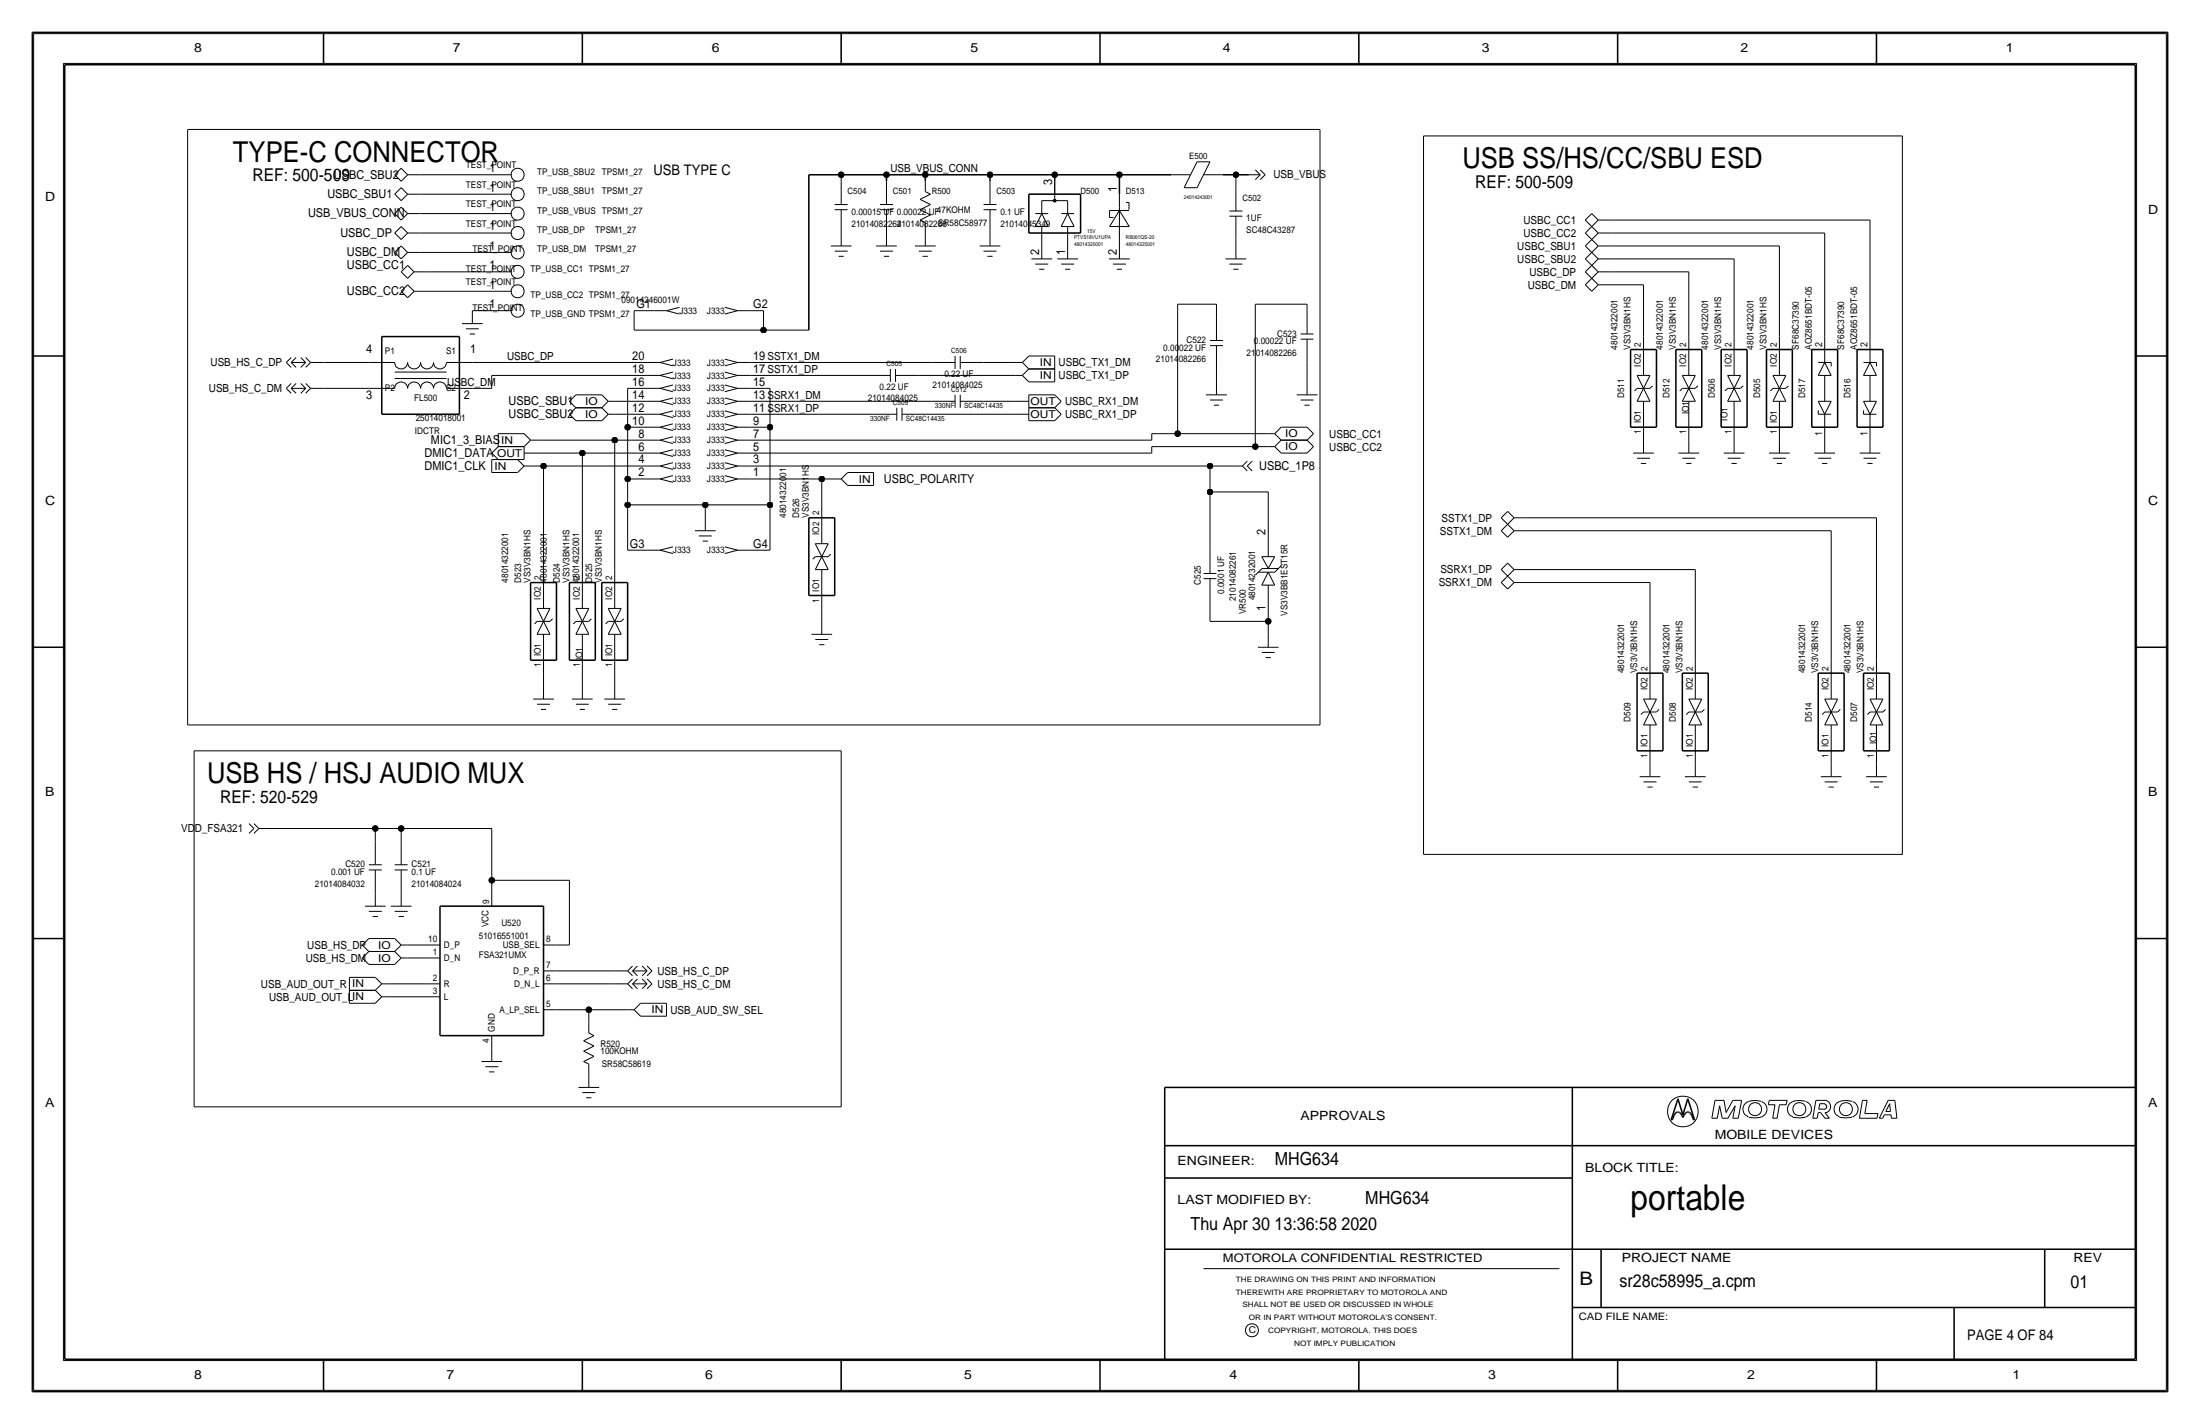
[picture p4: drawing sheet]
<svg xmlns="http://www.w3.org/2000/svg" width="432mm" height="279mm" viewBox="0 0 432 279" stroke-linecap="round" stroke-linejoin="round" font-family="sans-serif">
<g fill="none" stroke="#000" stroke-width=".2">
<path d="M6.6 6.6h418.6zM6.6 6.6v266.2zM12.4 12.4v254.6zM12.4 12.4h407zM419.4 12.4v254.6zM425.2 6.6v266.2zM36.8 25.4v116.8zM36.8 25.4h222.3zM77.5 34.3l1.2 1.3zM77.5 38.1l1.2 1.3zM78.7 33l-1.2 1.3zM78.7 36.8l-1.2 1.3z"/>
<path d="M78.7 35.6l1.3-1.3zM78.7 33l1.3 1.3zM78.7 39.4l1.3-1.3zM78.7 36.8l1.3 1.3zM80 34.3h2.5zM80 38.1h2.5zM82.5 34.3h15.3zM82.5 38.1h15.3zM97.8 34.3h2.5zM97.8 38.1h2.5zM165.1 34.3v1.3zM165.1 35.6v4.5z"/>
<path d="M174 35.6v4.5zM180.6 39.1l2 1zM180.6 39.1l2-1zM181.6 35.6v2zM181.6 37.6l1 .5zM194.3 35.6v4.5zM204.5 39.4v2.5zM204.5 39.4h5zM206.8 39.3l.2-.1 .2 .1v.2l-.2 .1-.2-.1zM206.9 39.3l.2 .1zM207 35.6v2.5zM207 35.6v3.8z"/>
<path d="M209.5 39.4v2.5zM219.7 38.1v2.6zM221 39.7h.6zM221.6 39.7v1.4zM229.9 34.3h3.8zM232.4 36.8h2.5zM234.9 31.8l-2.5 5zM234.9 31.8h2.6zM236.2 34.3h3.8zM237.5 31.8l-2.6 5zM242.6 34.3v2.5zM242.6 36.8v4.6z"/>
<path d="M245.1 34.3h2.2zM246.4 33.3l.9 1zM246.4 35.3l.9-1zM247.3 35.3l1-1zM247.3 33.3l1 1zM259.1 25.4v116.8zM279.4 26.7v140.9zM279.4 26.7h94zM373.4 26.7v140.9zM77.5 49.5l1.2 1.3zM77.5 45.7l1.2 1.3zM77.5 41.9l1.2 1.3z"/>
<path d="M78.7 57.2l1.3 1.2zM78.7 53.3l1.3 1.3zM78.7 48.3l-1.2 1.2zM78.7 44.4l-1.2 1.3zM78.7 40.6l-1.2 1.3zM78.7 57.2l1.3-1.3zM78.7 48.3l1.3 1.2zM78.7 47l1.3-1.3zM78.7 44.4l1.3 1.3zM78.7 43.2l1.3-1.3zM78.7 40.6l1.3 1.3zM80 55.9l1.3 1.3z"/>
<path d="M80 52.1l1.3 1.2zM80 49.5h2.5zM80 45.7h2.5zM80 41.9h2.5zM80 52.1l-1.3 1.2zM80 49.5l-1.3 1.3zM81.3 57.2l-1.3 1.2zM81.3 53.3l-1.3 1.3zM81.3 57.2h2.5zM81.3 53.3h2.5zM82.5 49.5h15.3zM82.5 45.7h15.3z"/>
<path d="M82.5 41.9h15.3zM83.8 57.2h14zM83.8 53.3h14zM97.8 57.2h2.5zM97.8 53.3h2.5zM97.8 49.5h2.5zM97.8 45.7h2.5zM97.8 41.9h2.5zM163.1 48.3h4zM163.8 41.1h2.6zM163.8 49.3h2.6zM163.8 40.1h2.6z"/>
<path d="M164.6 50.3h1zM165.1 45.7v2.6zM165.1 41.1v4.6zM172 48.3h4zM172.7 49.3h2.6zM172.7 40.1h2.6zM172.7 41.1h2.6zM173.5 50.3h1zM174 45.7v2.6zM174 41.1v4.6zM179.6 48.3h4zM180.3 49.3h2.6z"/>
<path d="M180.6 43.2l2-1zM180.6 41.1l2-1zM180.6 41.1l2 1.1zM180.6 43.2l1 .5zM181.1 50.3h1zM181.6 45.7v2.6zM181.6 43.7v2zM192.3 48.3h4zM193 41.1h2.6zM193 49.3h2.6zM193 40.1h2.6zM193.8 50.3h1z"/>
<path d="M194.3 45.7v2.6zM194.3 41.1v4.6zM202.4 50.8h4.1zM203.2 51.8h2.5zM203.2 44.4h2.5zM203.2 41.9h2.5zM204 52.8h1zM204.5 44.4v3.9zM204.5 41.9l1.2 2.5zM204.5 48.3v2.5zM204.5 41.9l-1.3 2.5zM207.5 50.8h4.1z"/>
<path d="M208.3 44.4h2.5zM208.3 41.9h2.5zM208.3 51.8h2.5zM209 52.8h1.1zM209.5 44.4v3.9zM209.5 41.9l1.3 2.5zM209.5 48.3v2.5zM209.6 41.9l-1.3 2.5zM217.7 50.8h4zM217.8 44.4h3.8zM217.8 41.3h3.8zM217.8 41.3v1.4z"/>
<path d="M217.8 42.7h.7zM218.4 51.8h2.6zM219.2 52.8h1zM219.7 41.3l1.9 3.1zM219.7 48.3v2.5zM219.7 45.6v2.7zM219.7 41.3l-1.9 3.2zM219.7 40.7v.6zM219.7 45.3v.5zM219.7 41.3v4zM231.1 59.7h7.7zM231.1 59.7v25.4z"/>
<path d="M238.8 59.7v2.5zM240.5 50.8h4.1zM241.3 42.4h2.5zM241.3 41.4h2.5zM241.3 51.8h2.5zM242.1 52.8h1zM242.6 47v1.3zM242.6 42.4v4.6zM242.6 48.3v2.5zM246.4 59.7h10.1zM246.4 59.7v27.9zM256.5 59.7v1.3z"/>
<path d="M311.1 55.9l1.3 1.3zM311.1 53.3l1.3 1.3zM311.1 48.3l1.3 1.2zM311.1 50.8l1.3 1.3zM311.1 45.7l1.3 1.3zM311.1 43.2l1.3 1.3zM312.4 54.6l-1.3 1.3zM312.4 52.1l-1.3 1.2zM312.4 47l-1.3 1.3zM312.4 49.5l-1.3 1.3zM312.4 44.4l-1.3 1.3zM312.4 41.9l-1.3 1.3z"/>
<path d="M312.4 54.6l1.3 1.3zM312.4 52.1l1.3 1.2zM312.4 47l1.3 1.3zM312.4 49.5l1.3 1.3zM312.4 44.4l1.3 1.3zM312.4 41.9l1.3 1.3zM313.7 55.9l-1.3 1.3zM313.7 53.3l-1.3 1.3zM313.7 48.3l-1.3 1.2zM313.7 50.8l-1.3 1.3zM313.7 45.7l-1.3 1.3zM313.7 43.2l-1.3 1.3z"/>
<path d="M313.7 55.9h2.5zM313.7 53.3h2.5zM313.7 48.3h2.5zM313.7 50.8h2.5zM313.7 45.7h2.5zM313.7 43.2h2.5zM316.2 53.3h15.3zM316.2 50.8h24.2zM316.2 43.2h50.8zM316.2 48.3h33.1zM316.2 55.9h6.4zM316.2 45.7h41.9z"/>
<path d="M322.6 55.9v10.1zM331.5 53.3v12.7zM340.4 50.8v15.2zM349.2 48.3v17.7zM358.1 45.7v20.3zM367 43.2v22.8zM56.2 76.2l.9 1zM56.2 71.1l.9 1zM56.2 76.2l1-1zM56.2 71.1l1-.9zM57.1 76.2l1 1zM57.1 71.1l1 1z"/>
<path d="M57.1 76.2h2.9zM57.1 71.1h2.9zM57.1 76.2l1-1zM57.1 71.1l1-.9zM59 75.2l1 1zM59 70.2l1 .9zM59 77.2l1-1zM59 72.1l1-1zM60 77.2l1-1zM60 72.1l1-1zM60 75.2l1 1zM60 70.2l1 .9z"/>
<path d="M61 76.2h2.5zM61 71.1h2.5zM63.5 76.2h8.9zM63.5 71.1h8.9zM72.4 76.2h2.5zM72.4 71.1h2.5zM74.9 71.1h2.6zM74.9 76.2h2.6zM77.5 73h10.1zM77.5 74.3h10.1zM77.5 76.2a1.27 1.27 0 0 1 1.2-1.3 1.27 1.27 0 0 1 1.3 1.3 1.27 1.27 0 0 1 1.3-1.3 1.27 1.27 0 0 1 1.2 1.3 1.27 1.27 0 0 1 1.3-1.3 1.27 1.27 0 0 1 1.3 1.3 1.27 1.27 0 0 1 1.3-1.3 1.27 1.27 0 0 1 1.2 1.3M77.5 71.1a1.27 1.27 0 0 0 1.2 1.3 1.27 1.27 0 0 0 1.3-1.3 1.27 1.27 0 0 0 1.3 1.3 1.27 1.27 0 0 0 1.2-1.3 1.27 1.27 0 0 0 1.3 1.3 1.27 1.27 0 0 0 1.3-1.3 1.27 1.27 0 0 0 1.3 1.3 1.27 1.27 0 0 0 1.2-1.3"/>
<path d="M87.6 71.1h2.6zM87.6 76.2h2.6zM90.2 76.2h2.5zM90.2 71.1h2.5zM90.7 63.5h4zM91.4 64.5h2.6zM92.2 65.5h1zM92.7 61h5.1zM92.7 76.2h3.8zM92.7 71.1h34.3zM92.7 61v2.5zM96.5 73.7v2.5z"/>
<path d="M96.5 73.7h30.5zM97.8 61h2.5zM111.8 78.7l1.2 1.3zM113 77.5h5.1zM113 77.5l-1.2 1.2zM118.1 77.5l1.3 1.2zM119.4 78.7h1.2zM119.4 78.7l-1.3 1.3zM120.6 78.7h6.4zM123.2 76.2h3.8zM123.2 76.2v7.6zM124.5 64.8h25.4z"/>
<path d="M124.5 61v3.8zM124.5 61h3.8zM127 78.7h2.5zM127 73.7h2.5zM127 71.1h2.5zM127 76.2h2.5zM128.3 61h2.5zM129.5 78.7l2.6-.6zM129.5 78.7l2.6 .7zM129.5 73.7l2.6-.7zM129.5 73.7l2.6 .6zM129.5 71.1l2.6-.6z"/>
<path d="M129.5 71.1l2.6 .7zM129.5 76.2l2.6-.7zM129.5 76.2l2.6 .7zM130.8 61l2.5-.7zM130.8 61l2.5 .6zM142.2 78.1l2.6 .6zM142.2 79.4l2.6-.7zM142.2 70.5l2.6 .6zM142.2 71.8l2.6-.7zM142.2 75.5l2.6 .7zM142.2 76.9l2.6-.7zM142.2 73l2.6 .7z"/>
<path d="M142.2 74.3l2.6-.6zM142.2 60.3l2.6 .7zM142.2 61.6l2.6-.6zM144.8 78.7h2.5zM144.8 71.1h2.5zM144.8 76.2h2.5zM144.8 73.7h2.5zM144.8 61h2.5zM147.3 73.7h22.9zM147.3 78.7h35.6zM147.3 61h2.6zM147.3 71.1h35.6z"/>
<path d="M147.3 76.2h3.8zM149.9 64.8h8.8zM149.9 61v3.8zM151.1 76.2v7.6zM170.2 73.7h4.6zM174.8 72.4v2.5zM175.8 73.7h4.5zM175.8 72.4v2.5zM180.3 73.7h19.1zM182.9 78.7h4.6zM182.9 71.1h4.6zM187.5 77.5v2.5z"/>
<path d="M187.5 69.8v2.6zM188.5 78.7h4.5zM188.5 77.5v2.5zM188.5 71.1h4.5zM188.5 69.9v2.5zM193 71.1h6.4zM193 78.7h6.4zM199.4 73.7h1.3zM199.4 71.1h1.3zM199.4 78.7h2.5zM200.7 73.7l1.2 1.2zM200.7 71.1l1.2 1.3z"/>
<path d="M201.9 72.4h5.1zM201.9 74.9h5.1zM201.9 69.8h5.1zM201.9 77.5h5.1zM201.9 77.5v2.5zM201.9 72.4l-1.2 1.3zM201.9 69.8l-1.2 1.3zM207 77.5l1.3 1.2zM207 72.4v2.5zM207 69.9v2.5zM208.3 78.7l-1.3 1.3zM236.7 77.5h4.1z"/>
<path d="M237.5 66.8h2.5zM237.5 78.5h2.5zM237.5 67.8h2.5zM238.3 79.5h1zM238.8 72.4v2.5zM238.8 74.9v2.6zM238.8 67.8v4.6zM238.8 62.2v4.6zM254.5 77.5h4.1zM255.3 65.5h2.5zM255.3 78.5h2.5zM255.3 66.5h2.5z"/>
<path d="M256 79.5h1zM256.5 71.1v3.8zM256.5 74.9v2.6zM256.5 66.5v4.6zM256.5 61v4.5zM321.3 73.7h2.5zM321.3 76.2l-.5 .5zM321.3 76.2h2.5zM321.3 73.7l2.5 5zM321.3 78.7h2.5zM322.6 78.7v7.7zM322.6 66v7.7z"/>
<path d="M323.8 73.7l-2.5 5zM324.4 75.7l-.5 .5zM330.2 73.7h2.5zM330.2 76.2l-.5 .5zM330.2 76.2h2.5zM330.2 73.7l2.5 5zM330.2 78.7h2.5zM331.5 78.7v7.7zM331.5 66v7.7zM332.7 73.7l-2.5 5zM333.2 75.7l-.5 .5zM339.1 73.7h2.5z"/>
<path d="M339.1 76.2l-.5 .5zM339.1 76.2h2.5zM339.1 73.7l2.5 5zM339.1 78.7h2.5zM340.4 78.7v7.7zM340.4 66v7.7zM341.6 73.7l-2.5 5zM342.1 75.7l-.5 .5zM348 73.7l2.5 5zM348 78.7h2.5zM348 73.7h2.5zM348 76.2l-.5 .5z"/>
<path d="M348 76.2h2.5zM349.2 78.7v7.7zM349.2 66v7.7zM350.5 73.7l-2.5 5zM351 75.7l-.5 .5zM356.9 78.7h2.5zM356.9 73.7h2.5zM356.9 71.1h2.5zM356.9 78.7l1.2 2.6zM358.1 71.1l-1.2 2.6zM358.1 66v5.1zM358.1 73.7v5z"/>
<path d="M358.1 71.1l1.3 2.6zM359.4 78.7l-1.3 2.6zM359.4 71.1v.8zM365.8 73.7h2.5zM365.8 71.1h2.5zM365.8 78.7l1.2 2.6zM365.8 78.7h2.5zM367 66v5.1zM367 73.7v5zM367 71.1l1.3 2.6zM367 71.1l-1.2 2.6zM368.3 78.7l-1.3 2.6z"/>
<path d="M368.3 71.1v.8zM96.5 88.9l1.3 1.3zM96.5 90.2h5.1zM96.5 90.2v2.5zM96.5 92.7h5.1zM97.8 87.6h5.1zM97.8 90.2h5.1zM97.8 87.6l-1.3 1.3zM97.8 85.1h5.1zM97.8 85.1v2.5zM101.6 90.2l1.3 1.2zM102.9 88.9h2.5z"/>
<path d="M102.9 87.6v2.6zM102.9 91.4l-1.3 1.3zM102.9 85.1l1.2 1.3zM102.9 91.4h1.2zM104.1 86.4h1.3zM104.1 91.4h2.6zM104.1 86.4l-1.2 1.2zM105.4 88.9h8.9zM105.4 86.4h15.2zM106.7 91.4h20.3zM106.7 91.4v20.4zM111.8 81.3l1.2 1.3z"/>
<path d="M113 80h5.1zM113 82.5h5.1zM113 80l-1.2 1.3zM114.3 88.9h12.7zM114.3 88.9v22.9zM118.1 80l1.3 1.3zM119.4 81.3h1.2zM119.4 81.3l-1.3 1.3zM120.6 81.3h6.4zM120.6 86.4h6.4zM120.6 86.4v25.4zM123.2 94h3.8z"/>
<path d="M123.2 83.8h3.8zM123.2 99.1h15.2zM123.2 99.1v8.8zM123.2 94v5.1zM123.2 83.8v10.2zM127 94h2.5zM127 91.4h2.5zM127 88.9h2.5zM127 86.4h2.5zM127 81.3h2.5zM127 83.8h2.5zM129.5 94l2.6-.7z"/>
<path d="M129.5 94l2.6 .6zM129.5 91.4l2.6-.6zM129.5 91.4l2.6 .7zM129.5 88.9l2.6-.7zM129.5 88.9l2.6 .7zM129.5 86.4l2.6-.7zM129.5 86.4l2.6 .6zM129.5 81.3l2.6-.7zM129.5 81.3l2.6 .6zM129.5 83.8l2.6-.6zM129.5 83.8l2.6 .7zM138.4 99.1h12.7z"/>
<path d="M138.4 99.1v2.5zM142.2 83.2l2.6 .6zM142.2 84.5l2.6-.7zM142.2 93.3l2.6 .7zM142.2 94.6l2.6-.6zM142.2 80.6l2.6 .7zM142.2 81.9l2.6-.6zM142.2 90.8l2.6 .6zM142.2 92.1l2.6-.7zM142.2 88.2l2.6 .7zM142.2 89.6l2.6-.7zM142.2 85.7l2.6 .7z"/>
<path d="M142.2 87l2.6-.6zM144.8 83.8h2.5zM144.8 94h2.5zM144.8 81.3h2.5zM144.8 91.4h2.5zM144.8 88.9h2.5zM144.8 86.4h2.5zM147.3 86.4h78.8zM147.3 88.9h78.8zM147.3 91.4h90.2zM147.3 81.3h24.2zM147.3 94h14z"/>
<path d="M147.3 83.8h3.8zM151.1 83.8v15.3zM151.1 99.1v8.8zM161.3 94h2.5zM161.3 94v5.1zM161.3 99.1v7.6zM163.8 94h1.3zM165.1 94l1.3 1.3zM166.4 92.7h5zM166.4 95.2h5zM166.4 92.7l-1.3 1.3zM171.4 92.7v2.5z"/>
<path d="M171.4 81.3h4.6zM176 80v2.5zM177 81.3h4.6zM177 80v2.5zM181.6 81.3h17.8zM199.4 81.3h2.5zM201.9 80h5.1zM201.9 82.5h5.1zM201.9 80v2.5zM207 80l1.3 1.3zM208.3 81.3l-1.3 1.3zM226.1 85.1v1.3z"/>
<path d="M226.1 87.6h20.3zM226.1 87.6v1.3zM226.1 85.1h5zM231.1 85.1h17.8zM237.5 96.5h11.4zM237.5 91.4h5.1zM237.5 91.4v5.1zM237.5 96.5v11.4zM242.6 91.4h1.2zM243.8 91.4l1 1zM244.8 91.4l1 1zM244.8 90.5l-1 .9z"/>
<path d="M245.8 90.5l-1 .9zM246.4 87.6h2.5zM248.9 96.5v8.9zM248.9 87.6h1.3zM248.9 85.1h1.3zM250.2 87.6l1.3 1.3zM250.2 85.1l1.3 1.3zM251.5 88.9h5zM251.5 86.4h5zM251.5 86.4l-1.3 1.2zM251.5 83.8h5zM251.5 83.8l-1.3 1.3z"/>
<path d="M256.5 86.4l1.3 1.2zM256.5 83.8l1.3 1.3zM257.8 87.6l-1.3 1.3zM257.8 85.1l-1.3 1.3zM320.5 88.9h4.1zM321.3 89.9h2.5zM322.1 90.9h1zM322.6 86.4v2.5zM329.4 88.9h4.1zM330.2 89.9h2.5zM331 90.9h1zM331.5 86.4v2.5z"/>
<path d="M338.3 88.9h4.1zM339.1 89.9h2.5zM339.9 90.9h1zM340.4 86.4v2.5zM347.2 88.9h4.1zM348 89.9h2.5zM348.7 90.9h1.1zM349.2 86.4v2.5zM356.1 88.9h4.1zM356.9 80.5v.8zM356.9 89.9h2.5zM356.9 81.3h2.5z"/>
<path d="M357.6 90.9h1zM358.1 86.4v2.5zM358.1 81.3v5.1zM365 88.9h4.1zM365.8 81.3h2.5zM365.8 89.9h2.5zM365.8 80.5v.8zM366.5 90.9h1zM367 81.3v5.1zM367 86.4v2.5zM105.4 119.4h2.5zM105.4 119.4l2.5 5.1z"/>
<path d="M106.7 111.8v7.6zM107.9 119.4l-2.5 5.1zM113 119.4h2.6zM113 119.4l2.6 5.1zM114.3 111.8v7.6zM115.6 119.4l-2.6 5.1zM119.4 119.4h2.5zM119.4 119.4l2.5 5.1zM120.6 111.8v7.6zM121.9 119.4l-2.5 5.1zM123.2 107.9h3.8zM127 107.9h2.5z"/>
<path d="M129.5 107.9l2.6-.6zM129.5 107.9l2.6 .7zM136.4 104.1h4.1zM137.2 105.2h2.5zM137.9 106.2h1zM138.4 101.6v2.5zM142.2 107.3l2.6 .6zM142.2 108.6l2.6-.7zM144.8 107.9h2.5zM147.3 107.9h3.8zM160 106.7l2.6 5.1zM160 111.8h2.6z"/>
<path d="M160 106.7h2.6zM160 109.2l-.5 .5zM160 109.2h2.6zM161.3 119.4v2.5zM161.3 111.8v7.6zM162.6 106.7l-2.6 5.1zM163.1 108.7l-.5 .5zM236.2 113.5h2.6zM236.2 112.5h2.6zM237.5 118.1v3.8zM237.5 113.5v4.6zM237.5 107.9v4.6z"/>
<path d="M247 112.3h3.2zM247 112.2l.7-.6zM247 112.2l-.6 .6zM247.6 109.2l1.3 2.3zM247.7 109.2h2.5zM247.7 114.8h2.5zM247.7 111.6h3.2zM248.9 118.1v3.8zM248.9 114.8v3.3zM248.9 105.4v3.8zM248.9 112.3l1.3 2.5zM248.9 112.3l-1.3 2.5z"/>
<path d="M250.2 109.2l-1.3 2.3zM251.5 111l-1.3 1.3zM294.6 111.8l1.3 1.2zM294.6 114.3l1.3 1.3zM294.6 104.1l1.3 1.3zM294.6 101.6l1.3 1.3zM295.9 110.5l-1.3 1.3zM295.9 113l-1.3 1.3zM295.9 102.9l-1.3 1.2zM295.9 100.3l-1.3 1.3zM295.9 110.5l1.3 1.3zM295.9 113l1.3 1.3z"/>
<path d="M295.9 102.9l1.3 1.2zM295.9 100.3l1.3 1.3zM297.2 111.8h2.5zM297.2 114.3h2.5zM297.2 104.1h2.5zM297.2 101.6h2.5zM297.2 111.8l-1.3 1.2zM297.2 114.3l-1.3 1.3zM297.2 104.1l-1.3 1.3zM297.2 101.6l-1.3 1.3zM299.7 104.1h59.7zM299.7 114.3h24.1z"/>
<path d="M299.7 101.6h68.6zM299.7 111.8h33zM323.8 114.3v15.2zM332.7 111.8v17.7zM359.4 104.1v25.4zM368.3 101.6v27.9zM104.6 137.2h4.1zM105.4 138.2h2.5zM105.4 121.9l-.5 .5zM105.4 121.9h2.5zM105.4 124.5h2.5zM106.2 139.2h1z"/>
<path d="M106.7 132.1v2.5zM106.7 134.6v2.6zM106.7 124.5v7.6zM108.5 121.4l-.5 .5zM112.3 137.2h4zM113 138.2h2.6zM113 121.9l-.5 .5zM113 121.9h2.6zM113 124.5h2.6zM113.8 139.2h1zM114.3 132.1v2.5zM114.3 134.6v2.6z"/>
<path d="M114.3 124.5v7.6zM116.1 121.4l-.5 .5zM118.6 137.2h4.1zM119.4 138.2h2.5zM119.4 121.9l-.5 .5zM119.4 121.9h2.5zM119.4 124.5h2.5zM120.1 139.2h1.1zM120.6 132.1v2.5zM120.6 134.6v2.6zM120.6 124.5v7.6zM122.4 121.4l-.5 .5z"/>
<path d="M159.3 124.5h4zM160 125.5h2.6zM160.8 126.5h1zM161.3 121.9v2.6zM237.5 121.9h11.4zM246.9 127h4.1zM247.7 128h2.5zM248.4 129h1zM248.9 121.9v2.6zM248.9 124.5v2.5zM322.6 137.2l2.5 5zM322.6 137.2h2.5z"/>
<path d="M322.6 139.7l-.5 .5zM322.6 139.7h2.5zM323.8 129.5v7.7zM325.1 137.2l-2.5 5zM325.6 139.2l-.5 .5zM331.5 137.2h2.5zM331.5 139.7l-.5 .5zM331.5 139.7h2.5zM331.5 137.2l2.5 5zM332.7 129.5v7.7zM334 137.2l-2.5 5zM334.5 139.2l-.5 .5z"/>
<path d="M358.1 137.2h2.6zM358.1 139.7l-.5 .5zM358.1 139.7h2.6zM358.1 137.2l2.6 5zM359.4 129.5v7.7zM360.7 137.2l-2.6 5zM361.2 139.2l-.5 .5zM367 137.2l2.6 5zM367 137.2h2.6zM367 139.7l-.5 .5zM367 139.7h2.6zM368.3 129.5v7.7z"/>
<path d="M369.6 137.2l-2.6 5zM370.1 139.2l-.5 .5zM36.8 142.2h222.3zM38.1 147.3v69.9zM38.1 147.3h127zM165.1 147.3v69.9zM321.8 152.4h4.1zM322.6 142.2h2.5zM322.6 153.4h2.5zM323.3 154.4h1.1zM323.8 142.2v7.7zM323.8 149.9v2.5z"/>
<path d="M330.7 152.4h4.1zM331.5 142.2h2.5zM331.5 153.4h2.5zM332.2 154.4h1zM332.7 142.2v7.7zM332.7 149.9v2.5zM357.4 152.4h4zM358.1 153.4h2.6zM358.1 142.2h2.6zM358.9 154.4h1zM359.4 149.9v2.5zM359.4 142.2v7.7z"/>
<path d="M366.3 152.4h4zM367 142.2h2.6zM367 153.4h2.6zM367.8 154.4h1zM368.3 142.2v7.7zM368.3 149.9v2.5zM48.9 161.6l.9 1zM49.8 163.5l1-.9zM49.8 162.6l-.9 .9zM49.8 161.6l1 1zM50.8 162.6h1.3zM52.1 162.6h21.6z"/>
<path d="M71.6 177.8h4.1zM72.4 178.8h2.5zM72.4 170.7h2.5zM72.4 169.7h2.5zM73.2 179.8h1zM73.7 162.6h5zM73.7 162.6v2.5zM73.7 175.3v2.5zM73.7 170.7v4.6zM73.7 165.1v4.6zM76.7 177.8h4.1zM77.5 178.8h2.5z"/>
<path d="M77.5 169.7h2.5zM77.5 170.7h2.5zM78.2 179.8h1zM78.7 162.6h17.8zM78.7 162.6v2.5zM78.7 175.3v2.5zM78.7 170.7v4.6zM78.7 165.1v4.6zM96.5 172.7h15.3zM96.5 172.7v2.6zM96.5 162.6v10.1zM96.5 175.3v2.5z"/>
<path d="M111.8 172.7v12.7zM279.4 167.6h94zM68.6 194.3h5.1zM68.6 194.3v2.5zM68.6 196.8h5.1zM68.6 191.8h5.1zM68.6 191.8v2.5zM71.1 188l1.3 1.2zM71.1 185.4l1.3 1.3zM72.4 186.7l-1.3 1.3zM72.4 184.1l-1.3 1.3zM72.4 189.2h5.1z"/>
<path d="M72.4 186.7h5.1zM72.4 184.1h5.1zM73.7 194.3l1.2 1.3zM73.7 191.8l1.2 1.2zM74.9 195.6l-1.2 1.2zM74.9 193l-1.2 1.3zM74.9 195.6h1.3zM74.9 193h1.3zM76.2 193h7.6zM76.2 195.6h7.6zM77.5 186.7l1.2 1.3zM77.5 184.1l1.2 1.3z"/>
<path d="M78.7 188h1.3zM78.7 188l-1.2 1.2zM78.7 185.4h1.3zM78.7 185.4l-1.2 1.3zM80 185.4h3.8zM80 188h3.8zM83.8 195.6h2.6zM83.8 193h2.6zM83.8 185.4h2.6zM83.8 188h2.6zM106.7 193h2.5zM106.7 198.1h2.5z"/>
<path d="M106.7 190.5h2.5zM106.7 185.4h2.5zM109.2 185.4h2.6zM109.2 193h11.5zM109.2 190.5h11.5zM109.2 198.1h6.4zM115.6 198.1v2.6zM115.6 198.1h7.6zM120.6 193h2.6zM120.6 190.5h2.6zM123.2 193l1 1zM123.2 190.5l1 1z"/>
<path d="M123.2 198.1h1.3zM123.2 193l1-.9zM123.2 190.5l1-1zM124.2 193l.9 1zM124.2 190.5l.9 1zM124.2 193l.9-.9zM124.2 193h2.8zM124.2 190.5l.9-1zM124.2 190.5h2.8zM124.5 198.1l1.2 1.3zM125.7 196.8h5.1zM125.7 199.4h5.1z"/>
<path d="M125.7 196.8l-1.2 1.3zM126 192.1l1 .9zM126 189.5l1 1zM126 194l1-1zM126 191.5l1-1zM127 192.1l1 .9zM127 189.5l1 1zM127 194l1-1zM127 191.5l1-1zM130.8 196.8v2.6zM38.1 217.2h127zM94.5 208.3h4.1z"/>
<path d="M95.3 209.3h2.5zM96 210.3h1zM96.5 203.2v2.5zM96.5 205.7v2.6zM113.5 213.4h4.1zM114.3 214.4h2.5zM114.6 206.2l2-1zM114.6 206.2l2 1.1zM114.6 204.2l2-1zM114.6 208.3l1 .5zM114.6 204.2l2 1zM114.6 208.3l2-1z"/>
<path d="M115.1 215.4h1zM115.6 200.7v2zM115.6 208.8v2zM115.6 210.8v2.6zM115.6 202.7l1 .5zM336 219.4h1.1zM336.6 215.9h1.8zM336.6 215.9l-.6 3.5zM337.5 217l-.4 2.4zM337.5 217l.5 2.4zM338 219.4h1.1zM338.4 215.9l.4 2.4z"/>
<path d="M340.1 219.4h1.1zM340.1 215.9h1.7zM340.1 215.9l-1.3 2.4zM340.6 217l-1.5 2.4zM340.6 217l-.5 2.4zM341.8 215.9l-.6 3.5zM343.1 216.2a1.6 1.6 0 0 0-1 1.5 1.6 1.6 0 0 0 1.1 1.5M345.7 216.1h-.2a4 4 0 0 0-2.3 .1M345.7 216.2a1.59 1.59 0 0 1 1.1 1.5 1.59 1.59 0 0 1-1.1 1.5l-1.4 .1-1.1-.1M347.1 216.8h1.3zM347.3 215.9l-.2 .9zM347.3 215.9h3.5z"/>
<path d="M347.9 219.4h.9zM348.4 216.8l-.5 2.6zM349.2 216.8l-.4 2.6zM349.2 216.8h1.4zM350.8 215.9l-.2 .9zM354.4 216.1a3.1 3.1 0 0 0-3.3 .7 1.62 1.62 0 0 0 .8 2.4M354.4 219.2l-1.4 .1-1.1-.1M354.5 216.2a1.59 1.59 0 0 1 1 1.5 1.59 1.59 0 0 1-1 1.5M355.8 219.4h.9zM356.4 215.9l-.6 3.5zM356.4 215.9h2.2zM356.9 218.3l-.2 1.1z"/>
<path d="M356.9 218.3h.4zM357 217.6h1.2zM357.2 216.6l-.2 1zM357.2 216.6h1zM357.3 218.3l.9 1.1zM358.1 216.7a.5 .5 0 0 1 .4 .4 .5 .5 0 0 1-.4 .5M358.2 219.4h.9zM358.2 218.3l.9 1.1zM358.2 218.3h.4zM358.5 216a1.24 1.24 0 0 1 .8 1.1 1.24 1.24 0 0 1-.8 1.2M363.5 216.1a3.1 3.1 0 0 0-3.3 .7 1.62 1.62 0 0 0 .8 2.4M363.6 219.2l-1.4 .1-1.2-.1"/>
<path d="M363.6 216.2a1.59 1.59 0 0 1 1.1 1.5 1.59 1.59 0 0 1-1.1 1.5M364.9 219.4h3.5zM365.6 215.9l-.7 3.5zM365.6 215.9h.9zM366 218.5h2.6zM366.5 215.9l-.5 2.6zM368.6 218.5l-.2 .9zM368.9 219.4h.6zM369.8 218.7h1.3zM369.8 218.7l-.3 .7zM370.1 218.1h.9zM370.6 215.9l-1.7 3.5z"/>
<path d="M370.6 215.9h1.3zM370.9 216.6l-.8 1.5zM370.9 216.6l.1 1.5zM371.1 218.7l.1 .7zM371.2 219.4h1.1zM371.9 215.9l.4 3.5zM236.2 248.9h69.9zM6.6 272.8h418.6zM12.4 267h407z"/>
<circle cx="101.6" cy="34.3" r="1.28"/>
<circle cx="101.6" cy="38.1" r="1.28"/>
<circle cx="101.6" cy="53.4" r="1.28"/>
<circle cx="101.6" cy="45.7" r="1.28"/>
<circle cx="101.6" cy="49.5" r="1.28"/>
<circle cx="101.6" cy="41.9" r="1.28"/>
<circle cx="101.6" cy="57.2" r="1.28"/>
<circle cx="101.6" cy="61" r="1.28"/>
<circle cx="330.3" cy="218.1" r="3"/>
<circle cx="344.5" cy="217.6" r="1.28"/>
<circle cx="353.2" cy="217.6" r="1.28"/>
<circle cx="362.3" cy="217.6" r="1.28"/>
<circle cx="245.7" cy="261" r="1.28"/>
</g>
<g fill="none" stroke="#000" stroke-width=".3">
<path d="M6.3 6.4v266.7zM6.4 6.4h419zM12.7 12.7h406.4zM12.7 12.7v254zM63.5 6.4v6.3zM114.3 6.4v6.3zM165.1 6.4v6.3zM215.9 6.3v6.4zM266.7 6.4v6.3zM317.5 6.4v6.3zM368.3 6.4v6.3zM419.1 12.7v254z"/>
<path d="M425.4 6.4v266.7zM158.7 34.3h6.4zM158.7 34.3v30.5zM165.1 34.3h8.9zM174 34.3h7.6zM174 34.3v1.3zM181.6 34.3h12.7zM181.6 34.3v1.3zM194.3 34.3h12.7zM194.3 34.3v1.3zM201.9 38.1h10.2zM201.9 38.1v7.6z"/>
<path d="M207 34.3h12.7zM207 34.3v1.3zM212.1 38.1v7.6zM219.7 34.3h10.2zM219.7 34.3v3.8zM240 34.3h2.6zM242.6 34.3h2.5zM201.9 45.7h10.2zM6.3 69.8h6.4zM74.9 66v15.3zM74.9 66h15.3zM90.2 66v15.3z"/>
<path d="M320 68.6h5.1zM320 68.6v15.2zM325.1 68.6v15.2zM328.9 68.6h5.1zM328.9 68.6v15.2zM334 68.6v15.2zM337.8 68.6v15.2zM337.8 68.6h5.1zM342.9 68.6v15.2zM346.7 68.6v15.2zM346.7 68.6h5.1zM351.8 68.6v15.2z"/>
<path d="M355.6 68.6v15.2zM355.6 68.6h5.1zM360.7 68.6v15.2zM364.5 68.6v15.2zM364.5 68.6h5.1zM369.6 68.6v15.2zM419.1 69.8h6.3zM74.9 81.3h15.3zM320 83.8h5.1zM328.9 83.8h5.1zM337.8 83.8h5.1zM346.7 83.8h5.1z"/>
<path d="M355.6 83.8h5.1zM364.5 83.8h5.1zM104.1 114.3h5.1zM104.1 114.3v15.2zM109.2 114.3v15.2zM111.8 114.3v15.2zM111.8 114.3h5zM116.8 114.3v15.2zM118.1 114.3v15.2zM118.1 114.3h5.1zM123.2 114.3v15.2zM158.7 116.8h5.1z"/>
<path d="M158.7 101.6h5.1zM158.7 101.6v15.2zM163.8 101.6v15.2zM6.3 127h6.4zM104.1 129.5h5.1zM111.8 129.5h5zM118.1 129.5h5.1zM321.3 132.1v15.2zM321.3 132.1h5.1zM326.4 132.1v15.2zM330.2 132.1v15.2zM330.2 132.1h5.1z"/>
<path d="M335.3 132.1v15.2zM356.9 132.1v15.2zM356.9 132.1h5zM361.9 132.1v15.2zM365.8 132.1h5zM365.8 132.1v15.2zM370.8 132.1v15.2zM419.1 127h6.3zM321.3 147.3h5.1zM330.2 147.3h5.1zM356.9 147.3h5zM365.8 147.3h5z"/>
<path d="M86.4 177.8v25.4zM86.4 177.8h20.3zM106.7 177.8v25.4zM6.3 184.1h6.4zM419.1 184.1h6.3zM86.4 203.2h20.3zM228.6 213.4v53.3zM228.6 213.4h190.5zM308.6 213.4v53.3zM328 219.7h.2zM328.4 219.4l-.2 .3zM328.6 218.8l-.2 .6z"/>
<path d="M328.8 218.5l-.2 .3zM329 218.3l.2-.1zM329 218.3l-.2 .2zM329.2 218.2h.2zM329.3 215.6l-1.3 4.1zM329.3 215.6l1 3.1zM329.4 218.2l.2 .1zM329.6 218.3l.3 .2zM329.9 218.5l.2 .3zM330.1 218.8l.2 .5zM330.5 218.8l-.2 .5zM330.8 218.5l-.3 .3z"/>
<path d="M331 218.3l-.2 .2zM331 218.3l.2-.1zM331.2 218.2h.2zM331.3 215.6l1.3 4.1zM331.3 215.6l-1 3.1zM331.4 218.2l.2 .1zM331.6 218.3l.2 .2zM331.8 218.5l.2 .3zM332 218.8l.3 .6zM332.3 219.4l.1 .3zM332.4 219.7h.2zM228.6 231.1h80z"/>
<path d="M228.6 224.8h190.5zM228.6 245.1h190.5zM308.6 256.5h110.5zM314.2 245.1v11.4zM383.5 256.5v10.2zM401.3 245.1v11.4zM6.4 273h419zM12.7 266.7h406.4zM63.5 266.7v6.4zM114.3 266.7v6.4zM165.1 266.7v6.4zM215.9 266.7v6.3z"/>
<path d="M266.7 266.7v6.4zM317.5 266.7v6.4zM368.3 266.7v6.4z"/>
</g>
<g fill="#000" stroke="#000" stroke-width=".2">
<path d="M206.8 39.2h.4v.3h-.4z"/>
<circle cx="165.1" cy="34.3" r=".56"/>
<circle cx="174" cy="34.3" r=".56"/>
<circle cx="181.6" cy="34.3" r=".56"/>
<circle cx="194.3" cy="34.3" r=".56"/>
<circle cx="207" cy="34.3" r=".56"/>
<circle cx="219.7" cy="34.3" r=".56"/>
<circle cx="242.6" cy="34.3" r=".56"/>
<circle cx="149.9" cy="64.8" r=".56"/>
<circle cx="106.7" cy="91.4" r=".56"/>
<circle cx="114.3" cy="88.9" r=".56"/>
<circle cx="120.6" cy="86.4" r=".56"/>
<circle cx="123.2" cy="83.8" r=".56"/>
<circle cx="123.2" cy="94" r=".56"/>
<circle cx="123.2" cy="99.1" r=".56"/>
<circle cx="138.4" cy="99.1" r=".56"/>
<circle cx="151.1" cy="99.1" r=".56"/>
<circle cx="151.1" cy="83.8" r=".56"/>
<circle cx="161.3" cy="94" r=".56"/>
<circle cx="231.1" cy="85.1" r=".56"/>
<circle cx="237.5" cy="91.4" r=".56"/>
<circle cx="237.5" cy="96.5" r=".56"/>
<circle cx="246.4" cy="87.6" r=".56"/>
<circle cx="248.9" cy="121.9" r=".56"/>
<circle cx="73.7" cy="162.6" r=".56"/>
<circle cx="78.7" cy="162.6" r=".56"/>
<circle cx="96.5" cy="172.7" r=".56"/>
<circle cx="115.6" cy="198.1" r=".56"/>
</g>
<text font-size="7" x="320" y="237.5">portable</text>
<g font-size="5.6">
<text x="45.7" y="31.8">TYPE-C CONNECTOR</text>
<text x="287" y="33">USB SS/HS/CC/SBU ESD</text>
<text x="40.6" y="153.7">USB HS / HSJ AUDIO MUX</text>
</g>
<text font-size="3.7" x="310" y="252.1">B</text>
<g font-size="3.5">
<text x="49.5" y="35.6">REF: 500-509</text>
<text x="289.6" y="36.8">REF: 500-509</text>
<text x="43.2" y="157.5">REF: 520-529</text>
<text x="250.2" y="228.6">MHG634</text>
<text x="268" y="236.2">MHG634</text>
<text x="233.7" y="241.3">Thu Apr 30 13:36:58 2020</text>
<text x="317.9" y="252.6">sr28c58995_a.cpm</text>
<text x="406.4" y="252.7">01</text>
</g>
<g font-size="2.9">
<text x="128.3" y="34.3">USB TYPE C</text>
<text x="386.1" y="262.9">PAGE 4 OF 84</text>
</g>
<g font-size="2.5">
<text x="38.1" y="10.2">8</text>
<text x="88.9" y="10.2">7</text>
<text x="139.7" y="10.2">6</text>
<text x="190.5" y="10.2">5</text>
<text x="240" y="10.2">4</text>
<text x="290.8" y="10.2">3</text>
<text x="341.6" y="10.2">2</text>
<text x="393.7" y="10.2">1</text>
<text x="8.9" y="39.4">D</text>
<text x="421.6" y="41.9">D</text>
<text x="8.9" y="99.1">C</text>
<text x="421.6" y="99.1">C</text>
<text x="8.9" y="156.2">B</text>
<text x="421.6" y="156.2">B</text>
<text x="8.9" y="217.2">A</text>
<text x="255.3" y="219.7">APPROVALS</text>
<text x="421.6" y="217.2">A</text>
<text x="336.5" y="223.5">MOBILE DEVICES</text>
<text x="231.1" y="228.6">ENGINEER:</text>
<text x="311.1" y="229.9">BLOCK TITLE:</text>
<text x="231.1" y="236.2">LAST MODIFIED BY:</text>
<text x="318.3" y="247.5">PROJECT NAME</text>
<text x="407" y="247.6">REV</text>
<text x="38.1" y="270.5">8</text>
<text x="87.6" y="270.5">7</text>
<text x="138.4" y="270.5">6</text>
<text x="189.2" y="270.5">5</text>
<text x="241.3" y="270.5">4</text>
<text x="292.1" y="270.5">3</text>
<text x="342.9" y="270.5">2</text>
<text x="395" y="270.5">1</text>
</g>
<g font-size="2.4">
<text x="65.5" y="35.1">USBC_SBU2</text>
<text x="96.1" y="33.8">1</text>
<text x="64.3" y="38.9">USBC_SBU1</text>
<text x="96.1" y="37.6">1</text>
<text x="96.1" y="41.4">1</text>
<text x="206.5" y="36.3" transform="rotate(-90 206.5 36.3)">3</text>
<text x="219.2" y="37.6" transform="rotate(-90 219.2 37.6)">1</text>
<text x="60.5" y="42.7">USB_VBUS_CONN</text>
<text x="66.8" y="46.5">USBC_DP</text>
<text x="96.1" y="45.2">1</text>
<text x="68.1" y="52.8">USBC_CC1</text>
<text x="68.1" y="50.3">USBC_DM</text>
<text x="96.1" y="52.8">1</text>
<text x="96.1" y="49">1</text>
<text x="204" y="50" transform="rotate(-90 204 50)">2</text>
<text x="209" y="50" transform="rotate(-90 209 50)">1</text>
<text x="219.2" y="50" transform="rotate(-90 219.2 50)">2</text>
<text x="68.1" y="57.9">USBC_CC2</text>
<text x="96.1" y="56.6">1</text>
<text x="96.1" y="60.5">1</text>
<text x="124.9" y="60.5">G1</text>
<text x="147.8" y="60.5">G2</text>
<text x="71.9" y="69.3">4</text>
<text x="92.3" y="69.3">1</text>
<text x="124.1" y="70.6">20</text>
<text x="147.8" y="70.6">19 SSTX1_DM</text>
<text x="124.1" y="73.2">18</text>
<text x="124.1" y="75.7">16</text>
<text x="147.8" y="75.7">15</text>
<text x="147.8" y="73.2">17 SSTX1_DP</text>
<text x="71.9" y="78.2">3</text>
<text x="91" y="78.2">2</text>
<text x="99.8" y="82">USBC_SBU2</text>
<text x="99.8" y="79.5">USBC_SBU1</text>
<text x="124.1" y="80.8">12</text>
<text x="124.1" y="78.2">14</text>
<text x="124.1" y="83.3">10</text>
<text x="147.8" y="83.3">9</text>
<text x="147.8" y="80.8">11 SSRX1_DP</text>
<text x="147.8" y="78.2">13 SSRX1_DM</text>
<text x="83.3" y="89.7">DMIC1_DATA</text>
<text x="84.6" y="87.1">MIC1_3_BIAS</text>
<text x="125.3" y="88.4">6</text>
<text x="125.3" y="85.9">8</text>
<text x="147.8" y="88.4">5</text>
<text x="147.8" y="85.9">7</text>
<text x="83.3" y="92.2">DMIC1_CLK</text>
<text x="125.3" y="93.5">2</text>
<text x="125.3" y="90.9">4</text>
<text x="147.8" y="93.5">1</text>
<text x="147.8" y="90.9">3</text>
<text x="173.5" y="94.7">USBC_POLARITY</text>
<text x="247.1" y="92.2">USBC_1P8</text>
<text x="123.6" y="107.4">G3</text>
<text x="147.8" y="107.4">G4</text>
<text x="248.4" y="104.9" transform="rotate(-90 248.4 104.9)">2</text>
<text x="248.4" y="119.8" transform="rotate(-90 248.4 119.8)">1</text>
</g>
<text font-size="2.3" x="240" y="247.6">MOTOROLA CONFIDENTIAL RESTRICTED</text>
<g font-size="2.2">
<text x="174.8" y="33.8">USB_VBUS_CONN</text>
<text x="249.9" y="35">USB_VBUS</text>
<text x="299" y="46.5">USBC_CC2</text>
<text x="299" y="43.9">USBC_CC1</text>
<text x="297.8" y="49">USBC_SBU1</text>
<text x="297.8" y="51.6">USBC_SBU2</text>
<text x="299.9" y="56.6">USBC_DM</text>
<text x="300.2" y="54.1">USBC_DP</text>
<text x="41.3" y="71.9">USB_HS_C_DP</text>
<text x="99.5" y="70.6">USBC_DP</text>
<text x="207.8" y="71.9">USBC_TX1_DM</text>
<text x="41" y="77">USB_HS_C_DM</text>
<text x="87.8" y="75.7">USBC_DM</text>
<text x="207.8" y="74.4">USBC_TX1_DP</text>
<text x="209" y="82">USBC_RX1_DP</text>
<text x="209" y="79.5">USBC_RX1_DM</text>
<text x="260.9" y="85.9">USBC_CC1</text>
<text x="260.9" y="88.4">USBC_CC2</text>
<text x="282.6" y="104.9">SSTX1_DM</text>
<text x="282.9" y="102.4">SSTX1_DP</text>
<text x="282.7" y="112.5">SSRX1_DP</text>
<text x="282.4" y="115.1">SSRX1_DM</text>
<text x="35.5" y="163.3">VDD_FSA321</text>
<text x="60" y="188.7">USB_HS_DM</text>
<text x="60.3" y="186.2">USB_HS_DP</text>
<text x="129" y="191.3">USB_HS_C_DP</text>
<text x="51.2" y="193.8">USB_AUD_OUT_R</text>
<text x="52.8" y="196.3">USB_AUD_OUT_LIN</text>
<text x="129" y="193.8">USB_HS_C_DM</text>
<text x="131.6" y="198.9">USB_AUD_SW_SEL</text>
</g>
<g font-size="2.1">
<text x="204.1" y="71.8">IN</text>
<text x="204.1" y="74.4">IN</text>
<text x="114.9" y="79.5">IO</text>
<text x="114.9" y="82">IO</text>
<text x="202.3" y="82.1">OUT</text>
<text x="202.3" y="79.6">OUT</text>
<text x="97.6" y="89.7">OUT</text>
<text x="98.3" y="87.1">IN</text>
<text x="252.2" y="88.3">IO</text>
<text x="252.2" y="85.8">IO</text>
<text x="97.1" y="92.2">IN</text>
<text x="168.5" y="94.7">IN</text>
<text x="74.2" y="188.7">IO</text>
<text x="74.2" y="186.1">IO</text>
<text x="69.1" y="193.8">IN</text>
<text x="127.9" y="198.8">IN</text>
</g>
<g font-size="2">
<text x="357.6" y="68.1" transform="rotate(-90 357.6 68.1)">2</text>
<text x="366.5" y="68.1" transform="rotate(-90 366.5 68.1)">2</text>
<text x="357.6" y="85.6" transform="rotate(-90 357.6 85.6)">1</text>
<text x="366.5" y="85.6" transform="rotate(-90 366.5 85.6)">1</text>
<text x="309.9" y="259.1">CAD FILE NAME:</text>
</g>
<g font-size="1.8">
<text x="91.4" y="33">TEST_POINT</text>
<text x="105.4" y="34.3">TP_USB_SBU2</text>
<text x="118.1" y="34.3">TPSM1_27</text>
<text x="91.4" y="40.6">TEST_POINT</text>
<text x="91.4" y="36.8">TEST_POINT</text>
<text x="105.4" y="38.1">TP_USB_SBU1</text>
<text x="105.4" y="41.9">TP_USB_VBUS TPSM1_27</text>
<text x="118.1" y="38.1">TPSM1_27</text>
<text x="91.4" y="44.5">TEST_POINT</text>
<text x="105.4" y="45.7">TP_USB_DP</text>
<text x="116.8" y="45.7">TPSM1_27</text>
<text x="167.1" y="44.5">21014082264</text>
<text x="167.1" y="42.2">0.00015 UF 0.00022 UF47KOHM</text>
<text x="176" y="44.5">21014082266</text>
<text x="184.1" y="44.3">SR58C58977</text>
<text x="196.3" y="42.2">0.1 UF</text>
<text x="196.3" y="44.4">21014045349</text>
<text x="244.6" y="43.4">1UF</text>
<text x="244.6" y="45.7">SC48C43287</text>
<text x="91.4" y="53.3">TEST_POINT</text>
<text x="92.7" y="49.5">TEST_POINT</text>
<text x="104.1" y="53.3">TP_USB_CC1 TPSM1_27</text>
<text x="105.4" y="49.5">TP_USB_DM</text>
<text x="116.8" y="49.5">TPSM1_27</text>
<text x="91.4" y="55.9">TEST_POINT</text>
<text x="104.1" y="58.4">TP_USB_CC2 TPSM1_27</text>
<text x="122" y="59.4">09014246001W</text>
<text x="92.7" y="61">TEST_POINT</text>
<text x="104.1" y="62.2">TP_USB_GND TPSM1_27</text>
<text x="133.3" y="61.6">J333</text>
<text x="138.8" y="61.6">J333</text>
<text x="75.5" y="69.5">P1</text>
<text x="87.5" y="69.5">S1</text>
<text x="132.1" y="71.7">J333</text>
<text x="138.8" y="71.7">J333</text>
<text x="226.9" y="71.1">21014082266</text>
<text x="228.3" y="68.8">0.00022 UF</text>
<text x="232.9" y="67.3">C522</text>
<text x="244.7" y="69.8">21014082266</text>
<text x="246.1" y="67.6">0.00022 UF</text>
<text x="250.7" y="66">C523</text>
<text x="317.5" y="68.6" transform="rotate(-90 317.5 68.6)">48014322001</text>
<text x="320" y="68.6" transform="rotate(-90 320 68.6)">VS3V3BN1HS</text>
<text x="322.1" y="68.1" transform="rotate(-90 322.1 68.1)">2</text>
<text x="322.1" y="71.9" transform="rotate(-90 322.1 71.9)">IO2</text>
<text x="326.4" y="68.6" transform="rotate(-90 326.4 68.6)">48014322001</text>
<text x="328.9" y="68.6" transform="rotate(-90 328.9 68.6)">VS3V3BN1HS</text>
<text x="331" y="68.1" transform="rotate(-90 331 68.1)">2</text>
<text x="331" y="71.9" transform="rotate(-90 331 71.9)">IO2</text>
<text x="335.3" y="68.6" transform="rotate(-90 335.3 68.6)">48014322001</text>
<text x="337.8" y="68.6" transform="rotate(-90 337.8 68.6)">VS3V3BN1HS</text>
<text x="339.9" y="68.1" transform="rotate(-90 339.9 68.1)">2</text>
<text x="339.9" y="71.9" transform="rotate(-90 339.9 71.9)">IO2</text>
<text x="344.2" y="68.6" transform="rotate(-90 344.2 68.6)">48014322001</text>
<text x="346.7" y="68.6" transform="rotate(-90 346.7 68.6)">VS3V3BN1HS</text>
<text x="348.7" y="68.1" transform="rotate(-90 348.7 68.1)">2</text>
<text x="348.7" y="71.9" transform="rotate(-90 348.7 71.9)">IO2</text>
<text x="353.1" y="68.6" transform="rotate(-90 353.1 68.6)">SF68C37390</text>
<text x="355.6" y="68.6" transform="rotate(-90 355.6 68.6)">AOZ8651BDT-05</text>
<text x="361.9" y="68.6" transform="rotate(-90 361.9 68.6)">SF68C37390</text>
<text x="364.5" y="68.6" transform="rotate(-90 364.5 68.6)">AOZ8651BDT-05</text>
<text x="75.5" y="76.8">P2</text>
<text x="87.5" y="76.8">S2</text>
<text x="132.1" y="74.3">J333</text>
<text x="132.1" y="76.8">J333</text>
<text x="138.8" y="76.8">J333</text>
<text x="138.8" y="74.3">J333</text>
<text x="172.7" y="76.5">0.22 UF</text>
<text x="183" y="76.2">21014084025</text>
<text x="185.4" y="73.9">0.22 UF</text>
<text x="81.3" y="78.7">FL500</text>
<text x="81.6" y="82.5">25014018001</text>
<text x="132.1" y="81.9">J333</text>
<text x="132.1" y="79.3">J333</text>
<text x="138.8" y="81.9">J333</text>
<text x="138.8" y="79.3">J333</text>
<text x="170.3" y="78.7">21014084025</text>
<text x="318.8" y="78.1" transform="rotate(-90 318.8 78.1)">D511</text>
<text x="322.1" y="83.1" transform="rotate(-90 322.1 83.1)">IO1</text>
<text x="327.7" y="78.1" transform="rotate(-90 327.7 78.1)">D512</text>
<text x="331.5" y="81.3" transform="rotate(-90 331.5 81.3)">IO1</text>
<text x="336.6" y="78.1" transform="rotate(-90 336.6 78.1)">D506</text>
<text x="339.1" y="82.6" transform="rotate(-90 339.1 82.6)">IO1</text>
<text x="345.4" y="78.1" transform="rotate(-90 345.4 78.1)">D505</text>
<text x="348.7" y="83.1" transform="rotate(-90 348.7 83.1)">IO1</text>
<text x="354.3" y="78.1" transform="rotate(-90 354.3 78.1)">D517</text>
<text x="363.2" y="78.1" transform="rotate(-90 363.2 78.1)">D516</text>
<text x="81.4" y="85.1">IDCTR</text>
<text x="132.1" y="89.5">J333</text>
<text x="132.1" y="87">J333</text>
<text x="132.1" y="84.4">J333</text>
<text x="138.8" y="84.4">J333</text>
<text x="138.8" y="89.5">J333</text>
<text x="138.8" y="87">J333</text>
<text x="322.1" y="85.2" transform="rotate(-90 322.1 85.2)">1</text>
<text x="331" y="85.2" transform="rotate(-90 331 85.2)">1</text>
<text x="339.9" y="85.2" transform="rotate(-90 339.9 85.2)">1</text>
<text x="348.7" y="85.2" transform="rotate(-90 348.7 85.2)">1</text>
<text x="132.1" y="94.6">J333</text>
<text x="132.1" y="92">J333</text>
<text x="138.8" y="94.6">J333</text>
<text x="138.8" y="92">J333</text>
<text x="154.3" y="101.6" transform="rotate(-90 154.3 101.6)">48014322001</text>
<text x="156.9" y="101.6" transform="rotate(-90 156.9 101.6)">D526</text>
<text x="158.7" y="101.6" transform="rotate(-90 158.7 101.6)">VS3V3BN1HS</text>
<text x="160.8" y="101.1" transform="rotate(-90 160.8 101.1)">2</text>
<text x="160.8" y="105" transform="rotate(-90 160.8 105)">IO2</text>
<text x="106.2" y="113.8" transform="rotate(-90 106.2 113.8)">2</text>
<text x="113.8" y="113.8" transform="rotate(-90 113.8 113.8)">2</text>
<text x="120.1" y="113.8" transform="rotate(-90 120.1 113.8)">2</text>
<text x="132.1" y="108.6">J333</text>
<text x="138.8" y="108.6">J333</text>
<text x="99.7" y="114.3" transform="rotate(-90 99.7 114.3)">48014322001</text>
<text x="102.3" y="114.3" transform="rotate(-90 102.3 114.3)">D523</text>
<text x="104.1" y="114.3" transform="rotate(-90 104.1 114.3)">VS3V3BN1HS</text>
<text x="106.2" y="117.7" transform="rotate(-90 106.2 117.7)">IO2</text>
<text x="107.3" y="114.3" transform="rotate(-90 107.3 114.3)">48014322001</text>
<text x="109.9" y="114.3" transform="rotate(-90 109.9 114.3)">D524</text>
<text x="111.8" y="114.3" transform="rotate(-90 111.8 114.3)">VS3V3BN1HS</text>
<text x="113.7" y="114.3" transform="rotate(-90 113.7 114.3)">48014322001</text>
<text x="113.8" y="117.7" transform="rotate(-90 113.8 117.7)">IO2</text>
<text x="116.2" y="114.3" transform="rotate(-90 116.2 114.3)">D525</text>
<text x="118.1" y="114.3" transform="rotate(-90 118.1 114.3)">VS3V3BN1HS</text>
<text x="120.1" y="117.7" transform="rotate(-90 120.1 117.7)">IO2</text>
<text x="160.8" y="118.2" transform="rotate(-90 160.8 118.2)">1</text>
<text x="160.8" y="116.1" transform="rotate(-90 160.8 116.1)">IO1</text>
<text x="235.7" y="114.7" transform="rotate(-90 235.7 114.7)">C525</text>
<text x="240.3" y="116.5" transform="rotate(-90 240.3 116.5)">0.0001 UF</text>
<text x="242.6" y="118" transform="rotate(-90 242.6 118)">21014082261</text>
<text x="246.4" y="117.8" transform="rotate(-90 246.4 117.8)">48014232001</text>
<text x="244.6" y="120.5" transform="rotate(-90 244.6 120.5)">VR500</text>
<text x="252.7" y="120.8" transform="rotate(-90 252.7 120.8)">VS3V3BB1EST15R</text>
<text x="106.2" y="128.8" transform="rotate(-90 106.2 128.8)">IO1</text>
<text x="106.2" y="130.9" transform="rotate(-90 106.2 130.9)">1</text>
<text x="113.8" y="130.9" transform="rotate(-90 113.8 130.9)">1</text>
<text x="114.3" y="129.5" transform="rotate(-90 114.3 129.5)">IO1</text>
<text x="120.1" y="130.9" transform="rotate(-90 120.1 130.9)">1</text>
<text x="120.1" y="128.8" transform="rotate(-90 120.1 128.8)">IO1</text>
<text x="323.3" y="131.6" transform="rotate(-90 323.3 131.6)">2</text>
<text x="332.2" y="131.6" transform="rotate(-90 332.2 131.6)">2</text>
<text x="358.9" y="131.6" transform="rotate(-90 358.9 131.6)">2</text>
<text x="367.8" y="131.6" transform="rotate(-90 367.8 131.6)">2</text>
<text x="318.8" y="132.1" transform="rotate(-90 318.8 132.1)">48014322001</text>
<text x="321.3" y="132.1" transform="rotate(-90 321.3 132.1)">VS3V3BN1HS</text>
<text x="323.3" y="135.4" transform="rotate(-90 323.3 135.4)">IO2</text>
<text x="327.7" y="132.1" transform="rotate(-90 327.7 132.1)">48014322001</text>
<text x="330.2" y="132.1" transform="rotate(-90 330.2 132.1)">VS3V3BN1HS</text>
<text x="332.2" y="135.4" transform="rotate(-90 332.2 135.4)">IO2</text>
<text x="354.3" y="132.1" transform="rotate(-90 354.3 132.1)">48014322001</text>
<text x="356.9" y="132.1" transform="rotate(-90 356.9 132.1)">VS3V3BN1HS</text>
<text x="358.9" y="135.4" transform="rotate(-90 358.9 135.4)">IO2</text>
<text x="363.2" y="132.1" transform="rotate(-90 363.2 132.1)">48014322001</text>
<text x="365.8" y="132.1" transform="rotate(-90 365.8 132.1)">VS3V3BN1HS</text>
<text x="367.8" y="135.4" transform="rotate(-90 367.8 135.4)">IO2</text>
<text x="320" y="141.6" transform="rotate(-90 320 141.6)">D509</text>
<text x="328.9" y="141.6" transform="rotate(-90 328.9 141.6)">D508</text>
<text x="355.6" y="141.6" transform="rotate(-90 355.6 141.6)">D514</text>
<text x="364.5" y="141.6" transform="rotate(-90 364.5 141.6)">D507</text>
<text x="323.3" y="148.7" transform="rotate(-90 323.3 148.7)">1</text>
<text x="323.3" y="146.6" transform="rotate(-90 323.3 146.6)">IO1</text>
<text x="332.2" y="146.6" transform="rotate(-90 332.2 146.6)">IO1</text>
<text x="332.2" y="148.7" transform="rotate(-90 332.2 148.7)">1</text>
<text x="358.9" y="146.6" transform="rotate(-90 358.9 146.6)">IO1</text>
<text x="358.9" y="148.7" transform="rotate(-90 358.9 148.7)">1</text>
<text x="367.8" y="148.7" transform="rotate(-90 367.8 148.7)">1</text>
<text x="368.3" y="146" transform="rotate(-90 368.3 146)">IO1</text>
<text x="61.8" y="174">21014084032</text>
<text x="65" y="171.7">0.001 UF</text>
<text x="67.8" y="170.2">C520</text>
<text x="80.8" y="174">21014084024</text>
<text x="80.8" y="171.7">0.1 UF</text>
<text x="80.8" y="170.2">C521</text>
<text x="96" y="177.3" transform="rotate(-90 96 177.3)">9</text>
<text x="84.1" y="184.9">10</text>
<text x="94" y="184.2">51016551001</text>
<text x="95.9" y="182" transform="rotate(-90 95.9 182)">VCC</text>
<text x="98.4" y="181.6">U520</text>
<text x="107.2" y="184.9">8</text>
<text x="85" y="187.5">1</text>
<text x="87.1" y="186">D_P</text>
<text x="87.1" y="188.6">D_N</text>
<text x="94" y="188">FSA321UMX</text>
<text x="98.7" y="186">USB_SEL</text>
<text x="100.7" y="191.1">D_P_R</text>
<text x="107.2" y="190">7</text>
<text x="85" y="192.5">2</text>
<text x="85" y="195.1">3</text>
<text x="87.1" y="193.6">R</text>
<text x="87.1" y="196.2">L</text>
<text x="100.9" y="193.6">D_N_L</text>
<text x="107.2" y="192.5">6</text>
<text x="107.2" y="197.6">5</text>
<text x="97.1" y="202.4" transform="rotate(-90 97.1 202.4)">GND</text>
<text x="98" y="198.7">A_LP_SEL</text>
<text x="96" y="204.6" transform="rotate(-90 96 204.6)">4</text>
<text x="117.9" y="206.9">100KOHM</text>
<text x="117.9" y="205.4">R520</text>
<text x="118.1" y="209.4">SR58C58619</text>
<text x="245.1" y="261.6">C</text>
</g>
<g font-size="1.7">
<text x="233.4" y="31.3">E500</text>
<text x="166.4" y="38.1">C504</text>
<text x="175.3" y="38.1">C501</text>
<text x="182.9" y="38.1">R500</text>
<text x="195.6" y="38.1">C503</text>
<text x="212.1" y="38.1">D500</text>
<text x="221" y="38.1">D513</text>
<text x="243.8" y="39.4">C502</text>
</g>
<g font-size="1.5">
<text x="242.6" y="251.5">THE DRAWING ON THIS PRINT AND INFORMATION</text>
<text x="242.6" y="254">THEREWITH ARE PROPRIETARY TO MOTOROLA AND</text>
<text x="243.8" y="256.5">SHALL NOT BE USED OR DISCUSSED IN WHOLE</text>
<text x="245.1" y="259.1">OR IN PART WITHOUT MOTOROLA'S CONSENT.</text>
<text x="248.9" y="261.6">COPYRIGHT, MOTOROLA. THIS DOES</text>
<text x="254" y="264.2">NOT IMPLY PUBLICATION</text>
</g>
<g font-size="1.4">
<text x="174" y="71.9">C505</text>
<text x="186.7" y="69.3">C506</text>
<text x="186.7" y="77">C512</text>
<text x="170.8" y="82.5">330NF</text>
<text x="175.3" y="79.5">C509</text>
<text x="177.8" y="82.5">SC48C14435</text>
<text x="183.5" y="80">330NF</text>
<text x="189.2" y="80">SC48C14435</text>
</g>
<g font-size="1.1">
<text x="232.3" y="39.1">24014243001</text>
<text x="210.8" y="47">PTVS18VU1UPA</text>
<text x="213.4" y="45.7">15V</text>
<text x="221" y="47">RB061QS-20</text>
<text x="210.8" y="48.3">48014320001</text>
<text x="221" y="48.3">48014325001</text>
</g>
</svg>
